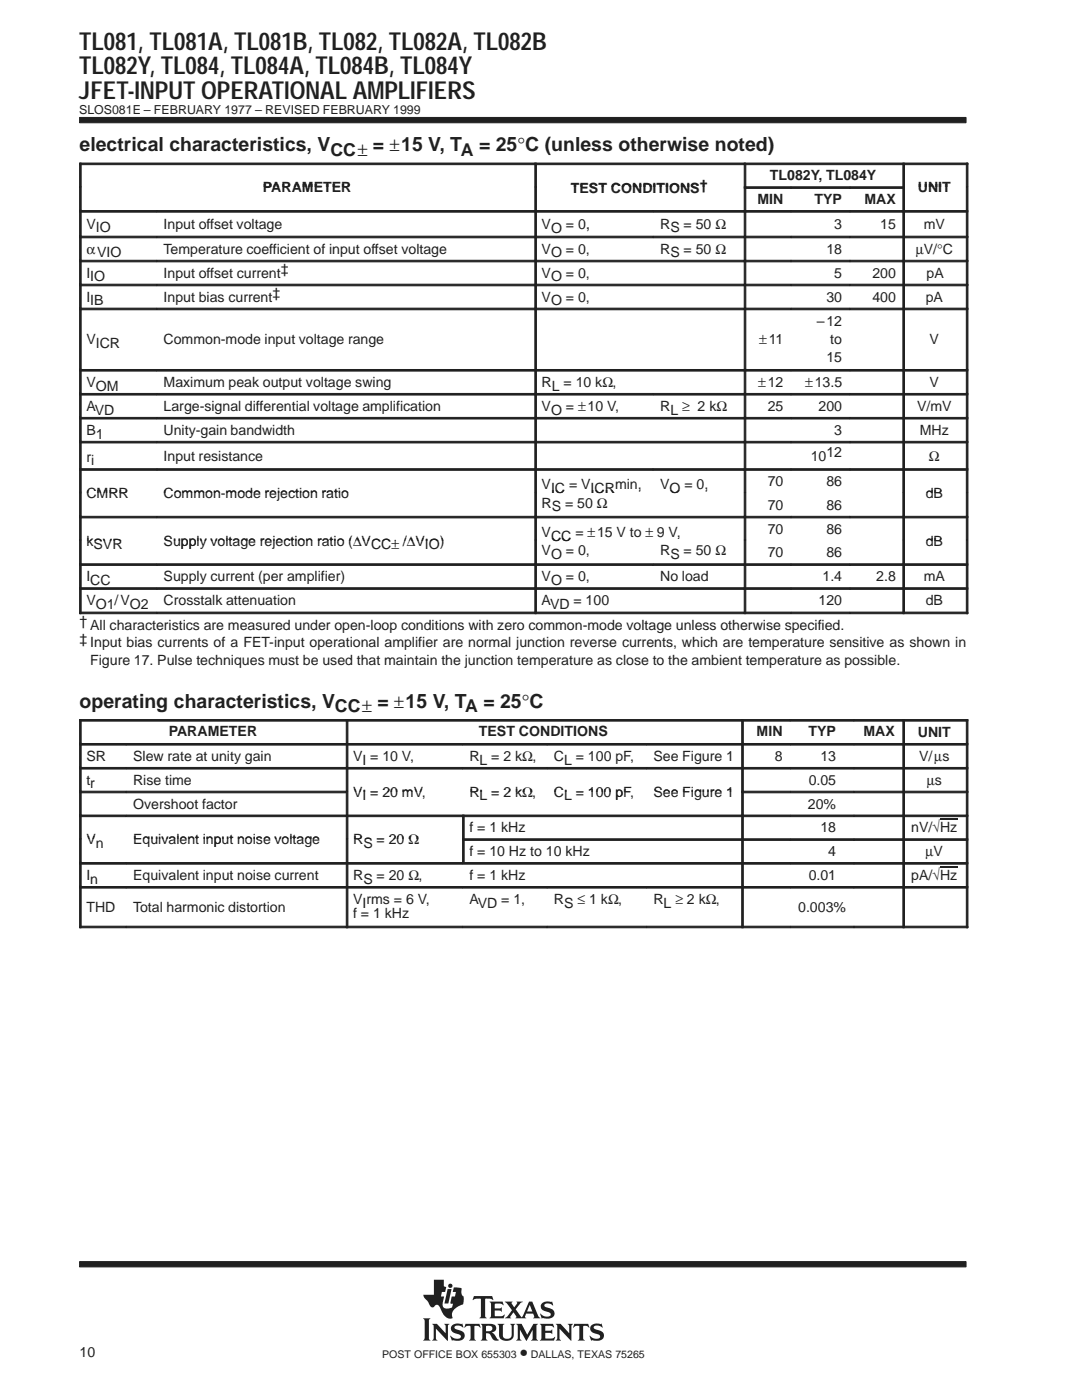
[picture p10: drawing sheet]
<svg xmlns="http://www.w3.org/2000/svg" width="216mm" height="279mm" viewBox="0 0 216 279" stroke-linecap="round" stroke-linejoin="round" font-family="sans-serif">
<g fill="#231f20" stroke="#231f20" stroke-width=".2">
<path d="M15.9 23.4h176.9v1.1h-176.9z" fill-rule="evenodd"/>
<path d="M15.9 251.8h176.9v1h-176.9z" fill-rule="evenodd"/>
</g>
<g fill="#231f20">
<path d="M89.3 257.3h.8l-.6 2.8h-.8z"/>
<path d="M95.9 264.2h2.1a.85 .85 0 0 1 1 .8 .85 .85 0 0 1-.9 .9l.4 .3 .7 1 .4 .2-.2 .1a1.11 1.11 0 0 1-1.4-.9l-.3-.4-.7-.1v1l.3 .4h-1.4l.3-.5v-2.3z" fill-rule="evenodd"/>
<path d="M100.7 259.8h1.6l-.2 .4 .5 .7 .6-.8-.1-.3h1.2l-.5 .3-.9 1.2 1 1.5a.22 .22 0 0 0 .3 0 .22 .22 0 0 0 .1-.2l1.3-2.8h.6l1.2 2.8 .4 .5-1.4-.1a.24 .24 0 0 0 .2-.1 .24 .24 0 0 0 0-.3l-.2-.4h-1.4l-.3 .6 .3 .3h-2.2l.2-.4-.5-.8-.7 .9 .2 .3h-1.3l.5-.4 1-1.2z" fill-rule="evenodd"/>
<path d="M118 264.5a2.12 2.12 0 0 1 1.9-.2l.1-.2 .3 .8-.8-.3h-.7a.35 .35 0 0 0-.3 .2 .35 .35 0 0 0 .2 .4l.5 .2a1.16 1.16 0 0 1 1.2 1.6 1.23 1.23 0 0 1-1.1 .6l-1.1-.1-.2 .1-.4-1 .9 .5 .7 .1a.47 .47 0 0 0 .6-.5 .47 .47 0 0 0-.6-.4 1.29 1.29 0 0 1-1.4-1.5z" fill-rule="evenodd"/>
<path d="M114.6 264.2h2.8l.2 .8-.5-.4h-.6l-.1 .1v2.4l.3 .4h-1.4l.3-.4v-2.4l-.1-.1h-.6l-.6 .4z" fill-rule="evenodd"/>
<path d="M107.7 264.2h2.6l.2 .8-.6-.4-1.1 .1v.9h1l.4-.3v.9l-.3-.2h-1.1v1.1h1.4l.5-.3-.2 .7h-2.8l.3-.5v-2.3z" fill-rule="evenodd"/>
<path d="M110.9 264.2h1l1.7 1.9v-1.5l-.3-.4h1l-.3 .4v3l-2.4-2.4v1.9l.3 .4h-1l.3-.4v-2.5z" fill-rule="evenodd"/>
<path d="M103 264.2h1.1l1.1 2.2 1.2-2.2h.9l-.3 .4v2.5l.4 .4h-1.4l.3-.4v-1.7l-1.3 2.2-1.3-2.3v1.8l.4 .4h-1.1l.3-.5v-2.3z" fill-rule="evenodd"/>
<path d="M90.2 264.5a2.17 2.17 0 0 1 1.9-.2l.1-.2 .3 .8-.8-.3h-.7a.36 .36 0 0 0-.3 .4 .36 .36 0 0 0 .4 .3l.3 .1a1.19 1.19 0 0 1 1.3 1.5l-.1 .1a1.23 1.23 0 0 1-1.1 .6l-1.1-.1-.2 .1-.4-1h.1a1.37 1.37 0 0 0 2.1 .2 .6 .6 0 0 0-.8-.6 1.08 1.08 0 0 1-1-.5 1.08 1.08 0 0 1 0-1.1z" fill-rule="evenodd"/>
<path d="M92.9 264.2h2.8l.2 .8-.5-.4h-.6l-.1 .1v2.4l.3 .4h-1.4l.2-.2 .1-.3v-2.3l-.7-.1-.6 .4z" fill-rule="evenodd"/>
<path d="M99.3 264.2h1.3l-.3 .3 .1 2.2 .2 .4 .8 .1a.73 .73 0 0 0 .7-.8v-1.9l-.3-.3h1l-.3 .3v2a1.56 1.56 0 0 1-1.3 1.1 1.56 1.56 0 0 1-1.5-.6l-.1-2.5z" fill-rule="evenodd"/>
<path d="M86.2 264.2h1l1.7 1.9v-1.5l-.3-.4h1.1l-.3 .3v3.1l-2.4-2.4v1.9l.3 .4h-1.1l.3-.5v-2.3z" fill-rule="evenodd"/>
<path d="M84.4 263.1h1.5l-.3 .3v3.8l.3 .3h-1.5l.3-.5v-3.4z" fill-rule="evenodd"/>
<path d="M94.6 258.7h3.6l.2 .8-.7-.3-.9 .1v3.4l.3 .4h-1.4l.3-.4v-3.4l-1-.1-.7 .2z" fill-rule="evenodd"/>
<path d="M97.7 259.8h2.6l.2 .7-.7-.3h-1.1v.9h1.1l.3-.2v.9l-.3-.2-1.1-.1v1.1l.1 .1h1.3l.5-.4 .1 .1-.2 .7h-2.8l.3-.6v-2.2z" fill-rule="evenodd"/>
<path d="M108.1 260.2l.1-.1a1.87 1.87 0 0 1 1.4-.3l.4 .1 .2-.2 .2 .8-1.1-.4a.44 .44 0 0 0-.7 .4 .44 .44 0 0 0 .6 .4 1.34 1.34 0 0 1 1.4 1.4 1.13 1.13 0 0 1-1.1 .9l-.8-.1a.37 .37 0 0 0-.6 .1l-.3-1 .1-.1 .6 .5 .8 .2a.47 .47 0 0 0 .6-.5 .47 .47 0 0 0-.5-.5h-.2a1.11 1.11 0 0 1-1.2-1.6z" fill-rule="evenodd"/>
<path d="M86.6 255.4h2v1.3l.4 .2-.2 .9h-.6l-.2 .9h.6l-.2 1.1a1.11 1.11 0 0 0 .3 1.3l.6 .1 .9-.3 .2-.7-.5-.1 .2-1.4h.7l.2-.9h-.7l.3-.9 1.5 .2v.9l.1 .5 .3 .2v1a.54 .54 0 0 1-.4 .7l-.4 .2a2.35 2.35 0 0 0-1.5 1.6v.4a.29 .29 0 0 1 .1 .3 .29 .29 0 0 1-.2 .2l-.1 .1a2.21 2.21 0 0 1-2-1.9l-.1-.1a.68 .68 0 0 0-.5-.8 .68 .68 0 0 0-.8 .4 .88 .88 0 0 1-1.1-.8l-.8-1-.2-.6h2.1z" fill-rule="evenodd"/>
<circle cx="89.9" cy="256.6" r=".43"/>
</g>
<g fill="#fff">
<path d="M105.7 260.4l.5 1.3h-1z"/>
<path d="M97 264.7l.6-.1a.56 .56 0 0 1 .7 .5 .56 .56 0 0 1-.7 .6h-.6z" fill-rule="evenodd"/>
</g>
<g fill="#231f20" stroke="#231f20" stroke-width=".2">
<path d="M15.9 32.5h.3v4.8h-.3z" fill-rule="evenodd"/>
<path d="M15.9 32.5h90.8v.4h-90.8z" fill-rule="evenodd"/>
<path d="M106.7 32.5h.3v4.8h-.3z" fill-rule="evenodd"/>
<path d="M106.7 32.5h41.8v.4h-41.8z" fill-rule="evenodd"/>
<path d="M148.5 32.5h.3v4.8h-.3z" fill-rule="evenodd"/>
<path d="M148.5 32.5h31.6v.4h-31.6z" fill-rule="evenodd"/>
<path d="M180.2 32.5h.3v4.8h-.3z" fill-rule="evenodd"/>
<path d="M192.8 32.5h.3v4.8h-.3z" fill-rule="evenodd"/>
<path d="M180.2 32.5h12.9v.4h-12.9z" fill-rule="evenodd"/>
<path d="M15.9 37.3h.3v4.7h-.3z" fill-rule="evenodd"/>
<path d="M106.7 37.3h.3v4.7h-.3z" fill-rule="evenodd"/>
<path d="M148.5 37.3h.3v4.7h-.3z" fill-rule="evenodd"/>
<path d="M148.5 37.3h9.3v.3h-9.3z" fill-rule="evenodd"/>
<path d="M157.9 37.3h11.7v.3h-11.7z" fill-rule="evenodd"/>
<path d="M169.6 37.3h10.5v.3h-10.5z" fill-rule="evenodd"/>
<path d="M180.2 37.3h.3v4.7h-.3z" fill-rule="evenodd"/>
<path d="M192.8 37.3h.3v4.7h-.3z" fill-rule="evenodd"/>
<path d="M15.9 42h.3v5.1h-.3z" fill-rule="evenodd"/>
<path d="M15.9 42h15.4v.3h-15.4z" fill-rule="evenodd"/>
<path d="M31.3 42h75.4v.3h-75.4z" fill-rule="evenodd"/>
<path d="M106.7 42h.3v5.1h-.3z" fill-rule="evenodd"/>
<path d="M106.7 42h23.6v.3h-23.6z" fill-rule="evenodd"/>
<path d="M130.4 42h18.1v.3h-18.1z" fill-rule="evenodd"/>
<path d="M148.5 42h.3v5.1h-.3z" fill-rule="evenodd"/>
<path d="M148.5 42h9.3v.3h-9.3z" fill-rule="evenodd"/>
<path d="M157.9 42h11.7v.3h-11.7z" fill-rule="evenodd"/>
<path d="M169.6 42h10.5v.3h-10.5z" fill-rule="evenodd"/>
<path d="M180.2 42h.3v5.1h-.3z" fill-rule="evenodd"/>
<path d="M192.8 42h.3v5.1h-.3z" fill-rule="evenodd"/>
<path d="M180.2 42h12.9v.3h-12.9z" fill-rule="evenodd"/>
<path d="M15.9 47.1h.3v4.8h-.3z" fill-rule="evenodd"/>
<path d="M15.9 47.1h15.4v.4h-15.4z" fill-rule="evenodd"/>
<path d="M31.3 47.1h75.4v.4h-75.4z" fill-rule="evenodd"/>
<path d="M106.7 47.1h.3v4.8h-.3z" fill-rule="evenodd"/>
<path d="M106.7 47.1h23.6v.4h-23.6z" fill-rule="evenodd"/>
<path d="M130.4 47.1h18.1v.4h-18.1z" fill-rule="evenodd"/>
<path d="M148.5 47.1h.3v4.8h-.3z" fill-rule="evenodd"/>
<path d="M148.5 47.1h9.3v.4h-9.3z" fill-rule="evenodd"/>
<path d="M157.9 47.1h11.7v.4h-11.7z" fill-rule="evenodd"/>
<path d="M169.6 47.1h10.5v.4h-10.5z" fill-rule="evenodd"/>
<path d="M180.2 47.1h.3v4.8h-.3z" fill-rule="evenodd"/>
<path d="M192.8 47.1h.3v4.8h-.3z" fill-rule="evenodd"/>
<path d="M180.2 47.1h12.9v.4h-12.9z" fill-rule="evenodd"/>
<path d="M15.9 51.9h.3v4.8h-.3z" fill-rule="evenodd"/>
<path d="M15.9 51.9h15.4v.4h-15.4z" fill-rule="evenodd"/>
<path d="M31.3 51.9h75.4v.4h-75.4z" fill-rule="evenodd"/>
<path d="M106.7 51.9h.3v4.8h-.3z" fill-rule="evenodd"/>
<path d="M106.7 51.9h41.8v.4h-41.8z" fill-rule="evenodd"/>
<path d="M148.5 51.9h.3v4.8h-.3z" fill-rule="evenodd"/>
<path d="M148.5 51.9h9.3v.4h-9.3z" fill-rule="evenodd"/>
<path d="M157.9 51.9h11.7v.4h-11.7z" fill-rule="evenodd"/>
<path d="M169.6 51.9h10.5v.4h-10.5z" fill-rule="evenodd"/>
<path d="M180.2 51.9h.3v4.8h-.3z" fill-rule="evenodd"/>
<path d="M192.8 51.9h.3v4.8h-.3z" fill-rule="evenodd"/>
<path d="M180.2 51.9h12.9v.4h-12.9z" fill-rule="evenodd"/>
<path d="M15.9 56.7h.3v4.8h-.3z" fill-rule="evenodd"/>
<path d="M15.9 56.7h15.4v.3h-15.4z" fill-rule="evenodd"/>
<path d="M31.3 56.7h75.4v.3h-75.4z" fill-rule="evenodd"/>
<path d="M106.7 56.7h.3v4.8h-.3z" fill-rule="evenodd"/>
<path d="M106.7 56.7h41.8v.3h-41.8z" fill-rule="evenodd"/>
<path d="M148.5 56.7h.3v4.8h-.3z" fill-rule="evenodd"/>
<path d="M148.5 56.7h9.3v.3h-9.3z" fill-rule="evenodd"/>
<path d="M157.9 56.7h11.7v.3h-11.7z" fill-rule="evenodd"/>
<path d="M169.6 56.7h10.5v.3h-10.5z" fill-rule="evenodd"/>
<path d="M180.2 56.7h.3v4.8h-.3z" fill-rule="evenodd"/>
<path d="M192.8 56.7h.3v4.8h-.3z" fill-rule="evenodd"/>
<path d="M180.2 56.7h12.9v.3h-12.9z" fill-rule="evenodd"/>
<path d="M15.9 61.5h.3v12.2h-.3z" fill-rule="evenodd"/>
<path d="M15.9 61.5h15.4v.3h-15.4z" fill-rule="evenodd"/>
<path d="M31.3 61.5h75.4v.3h-75.4z" fill-rule="evenodd"/>
<path d="M106.7 61.5h.3v12.2h-.3z" fill-rule="evenodd"/>
<path d="M106.7 61.5h41.8v.3h-41.8z" fill-rule="evenodd"/>
<path d="M148.5 61.5h.3v12.2h-.3z" fill-rule="evenodd"/>
<path d="M148.5 61.5h9.3v.3h-9.3z" fill-rule="evenodd"/>
<path d="M157.9 61.5h11.7v.3h-11.7z" fill-rule="evenodd"/>
<path d="M169.6 61.5h10.5v.3h-10.5z" fill-rule="evenodd"/>
<path d="M180.2 61.5h.3v12.2h-.3z" fill-rule="evenodd"/>
<path d="M192.8 61.5h.3v12.2h-.3z" fill-rule="evenodd"/>
<path d="M180.2 61.5h12.9v.3h-12.9z" fill-rule="evenodd"/>
<path d="M15.9 73.7h.3v4.8h-.3z" fill-rule="evenodd"/>
<path d="M15.9 73.7h15.4v.4h-15.4z" fill-rule="evenodd"/>
<path d="M31.3 73.7h75.4v.4h-75.4z" fill-rule="evenodd"/>
<path d="M106.7 73.7h.3v4.8h-.3z" fill-rule="evenodd"/>
<path d="M106.7 73.7h41.8v.4h-41.8z" fill-rule="evenodd"/>
<path d="M148.5 73.7h.3v4.8h-.3z" fill-rule="evenodd"/>
<path d="M148.5 73.7h9.3v.4h-9.3z" fill-rule="evenodd"/>
<path d="M157.9 73.7h11.7v.4h-11.7z" fill-rule="evenodd"/>
<path d="M169.6 73.7h10.5v.4h-10.5z" fill-rule="evenodd"/>
<path d="M180.2 73.7h.3v4.8h-.3z" fill-rule="evenodd"/>
<path d="M192.8 73.7h.3v4.8h-.3z" fill-rule="evenodd"/>
<path d="M180.2 73.7h12.9v.4h-12.9z" fill-rule="evenodd"/>
<path d="M15.9 78.5h.3v4.8h-.3z" fill-rule="evenodd"/>
<path d="M15.9 78.5h15.4v.3h-15.4z" fill-rule="evenodd"/>
<path d="M31.3 78.5h75.4v.3h-75.4z" fill-rule="evenodd"/>
<path d="M106.7 78.5h.3v4.8h-.3z" fill-rule="evenodd"/>
<path d="M106.7 78.5h23.6v.3h-23.6z" fill-rule="evenodd"/>
<path d="M130.4 78.5h18.1v.3h-18.1z" fill-rule="evenodd"/>
<path d="M148.5 78.5h.3v4.8h-.3z" fill-rule="evenodd"/>
<path d="M148.5 78.5h9.3v.3h-9.3z" fill-rule="evenodd"/>
<path d="M157.9 78.5h11.7v.3h-11.7z" fill-rule="evenodd"/>
<path d="M169.6 78.5h10.5v.3h-10.5z" fill-rule="evenodd"/>
<path d="M180.2 78.5h.3v4.8h-.3z" fill-rule="evenodd"/>
<path d="M192.8 78.5h.3v4.8h-.3z" fill-rule="evenodd"/>
<path d="M180.2 78.5h12.9v.3h-12.9z" fill-rule="evenodd"/>
<path d="M15.9 83.3h.3v4.8h-.3z" fill-rule="evenodd"/>
<path d="M15.9 83.3h15.4v.3h-15.4z" fill-rule="evenodd"/>
<path d="M31.3 83.3h75.4v.3h-75.4z" fill-rule="evenodd"/>
<path d="M106.7 83.3h.3v4.8h-.3z" fill-rule="evenodd"/>
<path d="M106.7 83.3h41.8v.3h-41.8z" fill-rule="evenodd"/>
<path d="M148.5 83.3h.3v4.8h-.3z" fill-rule="evenodd"/>
<path d="M148.5 83.3h9.3v.3h-9.3z" fill-rule="evenodd"/>
<path d="M157.9 83.3h11.7v.3h-11.7z" fill-rule="evenodd"/>
<path d="M169.6 83.3h10.5v.3h-10.5z" fill-rule="evenodd"/>
<path d="M180.2 83.3h.3v4.8h-.3z" fill-rule="evenodd"/>
<path d="M192.8 83.3h.3v4.8h-.3z" fill-rule="evenodd"/>
<path d="M180.2 83.3h12.9v.3h-12.9z" fill-rule="evenodd"/>
<path d="M15.9 88.1h.3v5.4h-.3z" fill-rule="evenodd"/>
<path d="M15.9 88.1h15.4v.3h-15.4z" fill-rule="evenodd"/>
<path d="M31.3 88.1h75.4v.3h-75.4z" fill-rule="evenodd"/>
<path d="M106.7 88.1h.3v5.4h-.3z" fill-rule="evenodd"/>
<path d="M106.7 88.1h41.8v.3h-41.8z" fill-rule="evenodd"/>
<path d="M148.5 88.1h.3v5.4h-.3z" fill-rule="evenodd"/>
<path d="M148.5 88.1h9.3v.3h-9.3z" fill-rule="evenodd"/>
<path d="M157.9 88.1h11.7v.3h-11.7z" fill-rule="evenodd"/>
<path d="M169.6 88.1h10.5v.3h-10.5z" fill-rule="evenodd"/>
<path d="M180.2 88.1h.3v5.4h-.3z" fill-rule="evenodd"/>
<path d="M192.8 88.1h.3v5.4h-.3z" fill-rule="evenodd"/>
<path d="M180.2 88.1h12.9v.3h-12.9z" fill-rule="evenodd"/>
<path d="M15.9 93.5h.3v4.8h-.3z" fill-rule="evenodd"/>
<path d="M15.9 93.5h15.4v.4h-15.4z" fill-rule="evenodd"/>
<path d="M31.3 93.5h75.4v.4h-75.4z" fill-rule="evenodd"/>
<path d="M106.7 93.5h.3v4.8h-.3z" fill-rule="evenodd"/>
<path d="M106.7 93.5h23.6v.4h-23.6z" fill-rule="evenodd"/>
<path d="M130.4 93.5h18.1v.4h-18.1z" fill-rule="evenodd"/>
<path d="M148.5 93.5h.3v4.8h-.3z" fill-rule="evenodd"/>
<path d="M148.5 93.5h9.3v.4h-9.3z" fill-rule="evenodd"/>
<path d="M157.9 93.5h11.7v.4h-11.7z" fill-rule="evenodd"/>
<path d="M169.6 93.5h10.5v.4h-10.5z" fill-rule="evenodd"/>
<path d="M180.2 93.5h.3v4.8h-.3z" fill-rule="evenodd"/>
<path d="M192.8 93.5h.3v4.8h-.3z" fill-rule="evenodd"/>
<path d="M180.2 93.5h12.9v.4h-12.9z" fill-rule="evenodd"/>
<path d="M15.9 98.3h.3v4.7h-.3z" fill-rule="evenodd"/>
<path d="M106.7 98.3h.3v4.7h-.3z" fill-rule="evenodd"/>
<path d="M148.5 98.3h.3v4.7h-.3z" fill-rule="evenodd"/>
<path d="M180.2 98.3h.3v4.7h-.3z" fill-rule="evenodd"/>
<path d="M192.8 98.3h.3v4.7h-.3z" fill-rule="evenodd"/>
<path d="M15.9 103h.3v4.8h-.3z" fill-rule="evenodd"/>
<path d="M15.9 103h15.4v.4h-15.4z" fill-rule="evenodd"/>
<path d="M31.3 103h75.4v.4h-75.4z" fill-rule="evenodd"/>
<path d="M106.7 103h.3v4.8h-.3z" fill-rule="evenodd"/>
<path d="M106.7 103h41.8v.4h-41.8z" fill-rule="evenodd"/>
<path d="M148.5 103h.3v4.8h-.3z" fill-rule="evenodd"/>
<path d="M148.5 103h9.3v.4h-9.3z" fill-rule="evenodd"/>
<path d="M157.9 103h11.7v.4h-11.7z" fill-rule="evenodd"/>
<path d="M169.6 103h10.5v.4h-10.5z" fill-rule="evenodd"/>
<path d="M180.2 103h.3v4.8h-.3z" fill-rule="evenodd"/>
<path d="M192.8 103h.3v4.8h-.3z" fill-rule="evenodd"/>
<path d="M180.2 103h12.9v.4h-12.9z" fill-rule="evenodd"/>
<path d="M15.9 107.8h.3v4.7h-.3z" fill-rule="evenodd"/>
<path d="M106.7 107.8h.3v4.7h-.3z" fill-rule="evenodd"/>
<path d="M148.5 107.8h.3v4.7h-.3z" fill-rule="evenodd"/>
<path d="M180.2 107.8h.3v4.7h-.3z" fill-rule="evenodd"/>
<path d="M192.8 107.8h.3v4.7h-.3z" fill-rule="evenodd"/>
<path d="M15.9 112.5h.3v4.8h-.3z" fill-rule="evenodd"/>
<path d="M15.9 112.5h15.4v.3h-15.4z" fill-rule="evenodd"/>
<path d="M31.3 112.5h75.4v.3h-75.4z" fill-rule="evenodd"/>
<path d="M106.7 112.5h.3v4.8h-.3z" fill-rule="evenodd"/>
<path d="M106.7 112.5h23.6v.3h-23.6z" fill-rule="evenodd"/>
<path d="M130.4 112.5h18.1v.3h-18.1z" fill-rule="evenodd"/>
<path d="M148.5 112.5h.3v4.8h-.3z" fill-rule="evenodd"/>
<path d="M148.5 112.5h9.3v.3h-9.3z" fill-rule="evenodd"/>
<path d="M157.9 112.5h11.7v.3h-11.7z" fill-rule="evenodd"/>
<path d="M169.6 112.5h10.5v.3h-10.5z" fill-rule="evenodd"/>
<path d="M180.2 112.5h.3v4.8h-.3z" fill-rule="evenodd"/>
<path d="M192.8 112.5h.3v4.8h-.3z" fill-rule="evenodd"/>
<path d="M180.2 112.5h12.9v.3h-12.9z" fill-rule="evenodd"/>
<path d="M15.9 117.3h.3v5.2h-.3z" fill-rule="evenodd"/>
<path d="M15.9 117.3h15.4v.3h-15.4z" fill-rule="evenodd"/>
<path d="M15.9 122.2h15.4v.3h-15.4z" fill-rule="evenodd"/>
<path d="M31.3 117.3h75.4v.3h-75.4z" fill-rule="evenodd"/>
<path d="M31.3 122.2h75.4v.3h-75.4z" fill-rule="evenodd"/>
<path d="M106.7 117.3h.3v5.2h-.3z" fill-rule="evenodd"/>
<path d="M106.7 117.3h41.8v.3h-41.8z" fill-rule="evenodd"/>
<path d="M106.7 122.2h41.8v.3h-41.8z" fill-rule="evenodd"/>
<path d="M148.5 117.3h.3v5.2h-.3z" fill-rule="evenodd"/>
<path d="M148.5 117.3h9.3v.3h-9.3z" fill-rule="evenodd"/>
<path d="M148.5 122.2h9.3v.3h-9.3z" fill-rule="evenodd"/>
<path d="M157.9 117.3h11.7v.3h-11.7z" fill-rule="evenodd"/>
<path d="M157.9 122.2h11.7v.3h-11.7z" fill-rule="evenodd"/>
<path d="M169.6 117.3h10.5v.3h-10.5z" fill-rule="evenodd"/>
<path d="M169.6 122.2h10.5v.3h-10.5z" fill-rule="evenodd"/>
<path d="M180.2 117.3h.3v5.2h-.3z" fill-rule="evenodd"/>
<path d="M192.8 117.3h.3v5.2h-.3z" fill-rule="evenodd"/>
<path d="M180.2 117.3h12.9v.3h-12.9z" fill-rule="evenodd"/>
<path d="M180.2 122.2h12.9v.3h-12.9z" fill-rule="evenodd"/>
<path d="M15.9 143.6h.3v4.8h-.3z" fill-rule="evenodd"/>
<path d="M15.9 143.6h53.2v.3h-53.2z" fill-rule="evenodd"/>
<path d="M69.1 143.6h.3v4.8h-.3z" fill-rule="evenodd"/>
<path d="M69.1 143.6h78.9v.3h-78.9z" fill-rule="evenodd"/>
<path d="M148 143.6h.3v4.8h-.3z" fill-rule="evenodd"/>
<path d="M148 143.6h9.7v.3h-9.7z" fill-rule="evenodd"/>
<path d="M157.7 143.6h12.7v.3h-12.7z" fill-rule="evenodd"/>
<path d="M170.4 143.6h9.7v.3h-9.7z" fill-rule="evenodd"/>
<path d="M180.2 143.6h.3v4.8h-.3z" fill-rule="evenodd"/>
<path d="M192.8 143.6h.3v4.8h-.3z" fill-rule="evenodd"/>
<path d="M180.2 143.6h12.9v.3h-12.9z" fill-rule="evenodd"/>
<path d="M15.9 148.4h.3v4.7h-.3z" fill-rule="evenodd"/>
<path d="M15.9 148.4h9.3v.3h-9.3z" fill-rule="evenodd"/>
<path d="M25.2 148.4h43.9v.3h-43.9z" fill-rule="evenodd"/>
<path d="M69.1 148.4h.3v4.7h-.3z" fill-rule="evenodd"/>
<path d="M69.1 148.4h23.2v.3h-23.2z" fill-rule="evenodd"/>
<path d="M92.3 148.4h16.9v.3h-16.9z" fill-rule="evenodd"/>
<path d="M109.2 148.4h19.8v.3h-19.8z" fill-rule="evenodd"/>
<path d="M129 148.4h19v.3h-19z" fill-rule="evenodd"/>
<path d="M148 148.4h.3v4.7h-.3z" fill-rule="evenodd"/>
<path d="M148 148.4h9.7v.3h-9.7z" fill-rule="evenodd"/>
<path d="M157.7 148.4h12.7v.3h-12.7z" fill-rule="evenodd"/>
<path d="M170.4 148.4h9.7v.3h-9.7z" fill-rule="evenodd"/>
<path d="M180.2 148.4h.3v4.7h-.3z" fill-rule="evenodd"/>
<path d="M192.8 148.4h.3v4.7h-.3z" fill-rule="evenodd"/>
<path d="M180.2 148.4h12.9v.3h-12.9z" fill-rule="evenodd"/>
<path d="M15.9 153.2h.3v4.7h-.3z" fill-rule="evenodd"/>
<path d="M15.9 153.2h9.3v.3h-9.3z" fill-rule="evenodd"/>
<path d="M25.2 153.2h43.9v.3h-43.9z" fill-rule="evenodd"/>
<path d="M69.1 153.2h.3v4.7h-.3z" fill-rule="evenodd"/>
<path d="M69.1 153.2h23.2v.3h-23.2z" fill-rule="evenodd"/>
<path d="M92.3 153.2h16.9v.3h-16.9z" fill-rule="evenodd"/>
<path d="M109.2 153.2h19.8v.3h-19.8z" fill-rule="evenodd"/>
<path d="M129 153.2h19v.3h-19z" fill-rule="evenodd"/>
<path d="M148 153.2h.3v4.7h-.3z" fill-rule="evenodd"/>
<path d="M148 153.2h9.7v.3h-9.7z" fill-rule="evenodd"/>
<path d="M157.7 153.2h12.7v.3h-12.7z" fill-rule="evenodd"/>
<path d="M170.4 153.2h9.7v.3h-9.7z" fill-rule="evenodd"/>
<path d="M180.2 153.2h.3v4.7h-.3z" fill-rule="evenodd"/>
<path d="M192.8 153.2h.3v4.7h-.3z" fill-rule="evenodd"/>
<path d="M180.2 153.2h12.9v.3h-12.9z" fill-rule="evenodd"/>
<path d="M15.9 157.9h.3v4.7h-.3z" fill-rule="evenodd"/>
<path d="M15.9 157.9h9.3v.3h-9.3z" fill-rule="evenodd"/>
<path d="M25.2 157.9h43.9v.3h-43.9z" fill-rule="evenodd"/>
<path d="M69.1 157.9h.3v4.7h-.3z" fill-rule="evenodd"/>
<path d="M148 157.9h.3v4.7h-.3z" fill-rule="evenodd"/>
<path d="M148 157.9h9.7v.3h-9.7z" fill-rule="evenodd"/>
<path d="M157.7 157.9h12.7v.3h-12.7z" fill-rule="evenodd"/>
<path d="M170.4 157.9h9.7v.3h-9.7z" fill-rule="evenodd"/>
<path d="M180.2 157.9h.3v4.7h-.3z" fill-rule="evenodd"/>
<path d="M192.8 157.9h.3v4.7h-.3z" fill-rule="evenodd"/>
<path d="M180.2 157.9h12.9v.3h-12.9z" fill-rule="evenodd"/>
<path d="M15.9 162.7h.3v4.7h-.3z" fill-rule="evenodd"/>
<path d="M15.9 162.7h9.3v.3h-9.3z" fill-rule="evenodd"/>
<path d="M25.2 162.7h43.9v.3h-43.9z" fill-rule="evenodd"/>
<path d="M69.1 162.7h.3v4.7h-.3z" fill-rule="evenodd"/>
<path d="M69.1 162.7h23.2v.3h-23.2z" fill-rule="evenodd"/>
<path d="M92.3 162.7h.3v4.7h-.3z" fill-rule="evenodd"/>
<path d="M92.3 162.7h55.7v.3h-55.7z" fill-rule="evenodd"/>
<path d="M148 162.7h.3v4.7h-.3z" fill-rule="evenodd"/>
<path d="M148 162.7h9.7v.3h-9.7z" fill-rule="evenodd"/>
<path d="M157.7 162.7h12.7v.3h-12.7z" fill-rule="evenodd"/>
<path d="M170.4 162.7h9.7v.3h-9.7z" fill-rule="evenodd"/>
<path d="M180.2 162.7h.3v4.7h-.3z" fill-rule="evenodd"/>
<path d="M192.8 162.7h.3v4.7h-.3z" fill-rule="evenodd"/>
<path d="M180.2 162.7h12.9v.3h-12.9z" fill-rule="evenodd"/>
<path d="M15.9 167.4h.3v4.7h-.3z" fill-rule="evenodd"/>
<path d="M69.1 167.4h.3v4.7h-.3z" fill-rule="evenodd"/>
<path d="M92.3 167.4h.3v4.7h-.3z" fill-rule="evenodd"/>
<path d="M92.3 167.4h55.7v.3h-55.7z" fill-rule="evenodd"/>
<path d="M148 167.4h.3v4.7h-.3z" fill-rule="evenodd"/>
<path d="M148 167.4h9.7v.3h-9.7z" fill-rule="evenodd"/>
<path d="M157.7 167.4h12.7v.3h-12.7z" fill-rule="evenodd"/>
<path d="M170.4 167.4h9.7v.3h-9.7z" fill-rule="evenodd"/>
<path d="M180.2 167.4h.3v4.7h-.3z" fill-rule="evenodd"/>
<path d="M192.8 167.4h.3v4.7h-.3z" fill-rule="evenodd"/>
<path d="M180.2 167.4h12.9v.3h-12.9z" fill-rule="evenodd"/>
<path d="M15.9 172.1h.3v4.8h-.3z" fill-rule="evenodd"/>
<path d="M15.9 172.1h9.3v.4h-9.3z" fill-rule="evenodd"/>
<path d="M25.2 172.1h43.9v.4h-43.9z" fill-rule="evenodd"/>
<path d="M69.1 172.1h.3v4.8h-.3z" fill-rule="evenodd"/>
<path d="M69.1 172.1h23.2v.4h-23.2z" fill-rule="evenodd"/>
<path d="M92.3 172.1h55.7v.4h-55.7z" fill-rule="evenodd"/>
<path d="M148 172.1h.3v4.8h-.3z" fill-rule="evenodd"/>
<path d="M148 172.1h9.7v.4h-9.7z" fill-rule="evenodd"/>
<path d="M157.7 172.1h12.7v.4h-12.7z" fill-rule="evenodd"/>
<path d="M170.4 172.1h9.7v.4h-9.7z" fill-rule="evenodd"/>
<path d="M180.2 172.1h.3v4.8h-.3z" fill-rule="evenodd"/>
<path d="M192.8 172.1h.3v4.8h-.3z" fill-rule="evenodd"/>
<path d="M180.2 172.1h12.9v.4h-12.9z" fill-rule="evenodd"/>
<path d="M15.9 176.9h.3v8.3h-.3z" fill-rule="evenodd"/>
<path d="M15.9 176.9h9.3v.3h-9.3z" fill-rule="evenodd"/>
<path d="M15.9 184.8h9.3v.4h-9.3z" fill-rule="evenodd"/>
<path d="M25.2 176.9h43.9v.3h-43.9z" fill-rule="evenodd"/>
<path d="M25.2 184.8h43.9v.4h-43.9z" fill-rule="evenodd"/>
<path d="M69.1 176.9h.3v8.3h-.3z" fill-rule="evenodd"/>
<path d="M69.1 176.9h23.2v.3h-23.2z" fill-rule="evenodd"/>
<path d="M69.1 184.8h23.2v.4h-23.2z" fill-rule="evenodd"/>
<path d="M92.3 176.9h16.9v.3h-16.9z" fill-rule="evenodd"/>
<path d="M92.3 184.8h16.9v.4h-16.9z" fill-rule="evenodd"/>
<path d="M109.2 176.9h19.8v.3h-19.8z" fill-rule="evenodd"/>
<path d="M109.2 184.8h19.8v.4h-19.8z" fill-rule="evenodd"/>
<path d="M129 176.9h19v.3h-19z" fill-rule="evenodd"/>
<path d="M129 184.8h19v.4h-19z" fill-rule="evenodd"/>
<path d="M148 176.9h.3v8.3h-.3z" fill-rule="evenodd"/>
<path d="M148 176.9h9.7v.3h-9.7z" fill-rule="evenodd"/>
<path d="M148 184.8h9.7v.4h-9.7z" fill-rule="evenodd"/>
<path d="M157.7 176.9h12.7v.3h-12.7z" fill-rule="evenodd"/>
<path d="M157.7 184.8h12.7v.4h-12.7z" fill-rule="evenodd"/>
<path d="M170.4 176.9h9.7v.3h-9.7z" fill-rule="evenodd"/>
<path d="M170.4 184.8h9.7v.4h-9.7z" fill-rule="evenodd"/>
<path d="M180.2 176.9h.3v8.3h-.3z" fill-rule="evenodd"/>
<path d="M192.8 176.9h.3v8.3h-.3z" fill-rule="evenodd"/>
<path d="M180.2 176.9h12.9v.3h-12.9z" fill-rule="evenodd"/>
<path d="M180.2 184.8h12.9v.4h-12.9z" fill-rule="evenodd"/>
</g>
<path d="M187.6 163.5h3.4M187.6 173h3.4" fill="none" stroke="#231f20" stroke-width=".36"/>
<g font-size="4.9" fill="#231f20">
<text x="15.8" y="9.9">TL081, TL081A, TL081B, TL082, TL082A, TL082B</text>
<text x="15.8" y="14.8">TL082Y, TL084, TL084A, TL084B, TL084Y</text>
<text x="15.8" y="19.7">JFET-INPUT OPERATIONAL AMPLIFIERS</text>
</g>
<g font-size="3.9" fill="#231f20">
<text x="15.9" y="30.2">electrical characteristics, V</text>
<text x="15.9" y="141.2">operating characteristics, V</text>
</g>
<g font-size="3.5" fill="#231f20">
<text x="66" y="31.1">CC± =</text>
<text x="77.8" y="30.2">±15 V, T</text>
<text x="92" y="31.1">A = 25°C (unless otherwise noted)</text>
<text x="66.8" y="142.2">CC± =</text>
<text x="78.6" y="141.2">±15 V, T</text>
<text x="92.8" y="142.2">A = 25°C</text>
<text x="103.7" y="271">•</text>
</g>
<g font-size="2.8" fill="#231f20">
<text x="52.5" y="38.4">PARAMETER</text>
<text x="113.9" y="38.5">TEST CONDITIONS†</text>
<text x="151.1" y="40.8">MIN</text>
<text x="153.6" y="36">TL082Y, TL084Y</text>
<text x="162.5" y="40.8">TYP</text>
<text x="172.5" y="40.8">MAX</text>
<text x="183.1" y="38.4">UNIT</text>
<text x="17.2" y="45.7">VIO</text>
<text x="32.6" y="45.7">Input offset voltage</text>
<text x="108.1" y="45.8">VO = 0,</text>
<text x="131.7" y="45.7">RS = 50 Ω</text>
<text x="166.5" y="45.7">3</text>
<text x="175.6" y="45.7">15</text>
<text x="184.3" y="45.7">mV</text>
<text x="17.2" y="50.7">αVIO</text>
<text x="32.6" y="50.7">Temperature coefficient of input offset voltage</text>
<text x="108.1" y="50.7">VO = 0,</text>
<text x="131.7" y="50.7">RS = 50 Ω</text>
<text x="164.9" y="50.7">18</text>
<text x="182.7" y="50.7">µV/°C</text>
<text x="17.2" y="55.5">IIO</text>
<text x="32.6" y="55.5">Input offset current‡</text>
<text x="108.1" y="55.5">VO = 0,</text>
<text x="166.5" y="55.5">5</text>
<text x="174.1" y="55.5">200</text>
<text x="184.9" y="55.5">pA</text>
<text x="17.2" y="60.2">IIB</text>
<text x="32.6" y="60.2">Input bias current‡</text>
<text x="108.1" y="60.2">VO = 0,</text>
<text x="163" y="65">–12</text>
<text x="164.9" y="60.2">30</text>
<text x="174.1" y="60.2">400</text>
<text x="184.7" y="60.2">pA</text>
<text x="17.2" y="68.7">VICR</text>
<text x="32.6" y="68.7">Common-mode input voltage range</text>
<text x="151.5" y="68.7">±11</text>
<text x="165.7" y="68.7">to</text>
<text x="185.5" y="68.7">V</text>
<text x="17.2" y="77.3">VOM</text>
<text x="32.6" y="77.3">Maximum peak output voltage swing</text>
<text x="108.1" y="77.3">RL = 10 kΩ,</text>
<text x="151.3" y="77.3">±12</text>
<text x="160.7" y="77.3">±13.5</text>
<text x="164.9" y="72.3">15</text>
<text x="185.5" y="77.3">V</text>
<text x="17.2" y="82">AVD</text>
<text x="32.6" y="82">Large-signal differential voltage amplification</text>
<text x="108.1" y="82">VO = ±10 V,</text>
<text x="131.7" y="82">RL ≥ 2 kΩ</text>
<text x="153.2" y="82">25</text>
<text x="163.3" y="82">200</text>
<text x="183" y="82">V/mV</text>
<text x="17.2" y="86.8">B1</text>
<text x="32.6" y="86.8">Unity-gain bandwidth</text>
<text x="166.5" y="86.8">3</text>
<text x="183.5" y="86.8">MHz</text>
<text x="17.2" y="92.1">ri</text>
<text x="32.6" y="91.9">Input resistance</text>
<text x="161.8" y="91.9">1012</text>
<text x="185.4" y="91.9">Ω</text>
<text x="17.2" y="99.4">CMRR</text>
<text x="32.6" y="99.4">Common mode rejection ratio</text>
<text x="32.6" y="99.4">Common-mode rejection ratio</text>
<text x="108.1" y="97.7">VIC = VICRmin,,</text>
<text x="108.1" y="101.4">RS = 50 Ω</text>
<text x="110" y="98.4">IC</text>
<text x="117.9" y="98.4">ICR</text>
<text x="131.7" y="97.7">VO = 0,,</text>
<text x="133.6" y="98.4">O</text>
<text x="153.2" y="97">70</text>
<text x="153.2" y="101.8">70</text>
<text x="164.9" y="97">86</text>
<text x="164.9" y="101.8">86</text>
<text x="184.7" y="99.4">dB</text>
<text x="108.1" y="107.2">VCC = ±15 V to ± 9 V,,</text>
<text x="110" y="107.9">CC</text>
<text x="153.2" y="106.5">70</text>
<text x="164.9" y="106.5">86</text>
<text x="17.2" y="108.9">kSVR</text>
<text x="32.6" y="108.9">Supply voltage rejection ratio (∆VCC± /∆VIO)</text>
<text x="108.1" y="110.8">VO = 0,</text>
<text x="131.7" y="110.8">RS = 50 Ω</text>
<text x="153.2" y="111.3">70</text>
<text x="164.9" y="111.3">86</text>
<text x="184.7" y="108.9">dB</text>
<text x="17.2" y="116">ICC</text>
<text x="32.6" y="116">Supply current (per amplifier)</text>
<text x="108.1" y="116">VO = 0,</text>
<text x="131.7" y="116">No load</text>
<text x="164.1" y="116">1.4</text>
<text x="174.9" y="116">2.8</text>
<text x="184.3" y="116">mA</text>
<text x="15.9" y="125">† All characteristics are measured under open-loop conditions with zero common-mode voltage unless otherwise specified.</text>
<text x="17.2" y="120.8">VO1/VO2</text>
<text x="32.6" y="120.8">Crosstalk attenuation</text>
<text x="108.1" y="120.8">AVD = 100</text>
<text x="163.3" y="120.8">120</text>
<text x="184.7" y="120.8">dB</text>
<text x="15.9" y="128.5">‡ Input bias currents of a FET-input operational amplifier are normal junction reverse currents, which are temperature sensitive as shown in</text>
<text x="18" y="132.7">Figure 17. Pulse techniques must be used that maintain the junction temperature as close to the ambient temperature as possible.</text>
<text x="33.7" y="146.9">PARAMETER</text>
<text x="95.6" y="146.9">TEST CONDITIONS</text>
<text x="151" y="146.9">MIN</text>
<text x="161.3" y="146.9">TYP</text>
<text x="172.3" y="146.9">MAX</text>
<text x="183.1" y="147.1">UNIT</text>
<text x="17.2" y="151.9">SR</text>
<text x="26.6" y="151.9">Slew rate at unity gain</text>
<text x="70.5" y="151.9">VI = 10 V,</text>
<text x="93.7" y="151.9">RL = 2 kΩ,</text>
<text x="110.5" y="151.9">CL = 100 pF,</text>
<text x="130.4" y="151.9">See Figure 1</text>
<text x="154.6" y="151.9">8</text>
<text x="163.7" y="151.9">13</text>
<text x="183.4" y="151.9">V/µs</text>
<text x="17.2" y="156.6">tr</text>
<text x="26.6" y="156.6">Rise time</text>
<text x="26.6" y="161.4">Overshoot factor</text>
<text x="70.5" y="159">VI = 20 mV,</text>
<text x="70.5" y="159">VI = 20 mV</text>
<text x="93.7" y="159">RL = 2 kΩ,</text>
<text x="93.7" y="159">RL = 2 kΩ</text>
<text x="110.5" y="159">CL = 100 pF,</text>
<text x="110.5" y="159">CL = 100 pF</text>
<text x="130.4" y="159">See Figure 1</text>
<text x="161.2" y="161.4">20%</text>
<text x="161.4" y="156.6">0.05</text>
<text x="184.9" y="156.6">µs</text>
<text x="93.7" y="166.1">f = 1 kHz</text>
<text x="163.7" y="166.1">18</text>
<text x="181.8" y="166.1">nV/√Hz</text>
<text x="17.2" y="168.5">Vn</text>
<text x="17.2" y="168.5">V</text>
<text x="26.6" y="168.5">Equivalent input noise voltage</text>
<text x="70.5" y="168.5">RS = 20 Ω</text>
<text x="93.7" y="170.9">f = 10 Hz to 10 kHz</text>
<text x="165.3" y="170.9">4</text>
<text x="184.7" y="170.9">µV</text>
<text x="17.2" y="175.7">In</text>
<text x="26.6" y="175.7">Equivalent input noise current</text>
<text x="70.5" y="175.7">RS = 20 Ω,</text>
<text x="93.7" y="175.7">f = 1 kHz</text>
<text x="161.4" y="175.7">0.01</text>
<text x="181.8" y="175.7">pA/√Hz</text>
<text x="17.2" y="182">THD</text>
<text x="26.6" y="182">Total harmonic distortion</text>
<text x="70.5" y="183.3">f = 1 kHz</text>
<text x="70.5" y="180.4">VIrms = 6 V,</text>
<text x="93.7" y="180.4">AVD = 1,</text>
<text x="110.5" y="180.4">RS ≤ 1 kΩ,</text>
<text x="130.4" y="180.4">RL ≥ 2 kΩ,</text>
<text x="159.3" y="182">0.003%</text>
<text x="15.9" y="270.7">10</text>
</g>
<text font-size="2.5" fill="#231f20" x="15.8" y="22.7">SLOS081E – FEBRUARY 1977 – REVISED FEBRUARY 1999</text>
<g font-size="2.1" fill="#231f20">
<text x="76.3" y="271">POST OFFICE BOX 655303</text>
<text x="105.9" y="271">DALLAS, TEXAS 75265</text>
</g>
</svg>
